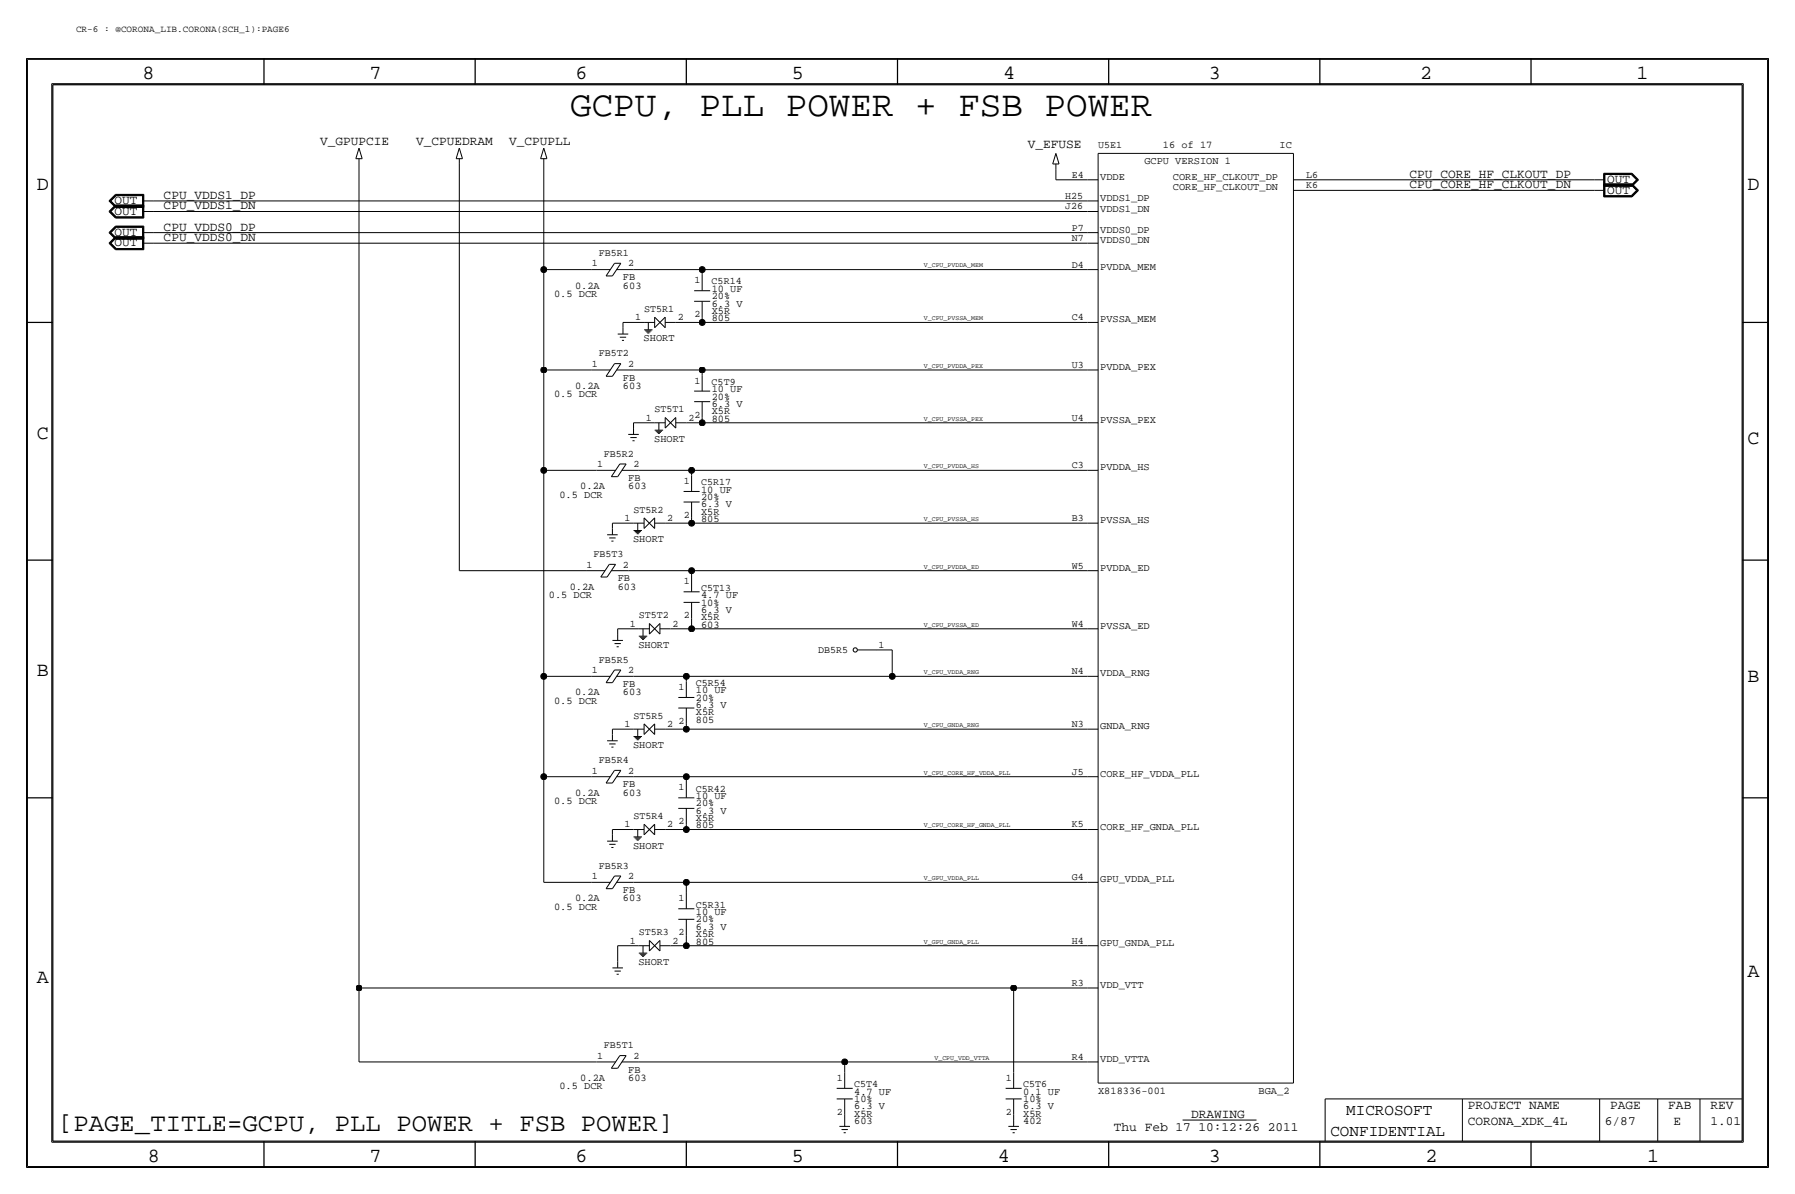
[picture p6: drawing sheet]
<svg xmlns="http://www.w3.org/2000/svg" width="432mm" height="287mm" viewBox="0 0 432 287" stroke-linecap="round" stroke-linejoin="round" font-family="sans-serif">
<!-- layer: Nets -->
<g fill="none" stroke="#000" stroke-width=".24">
<path d="M86.4 39.4v198.1zM110.5 39.4v97.8zM130.8 39.4v25.4zM36.8 58.5h224.8zM36.8 55.9h224.8zM36.8 50.9h224.8zM36.8 48.3h224.8zM254 43.2h7.6zM254 40.7v2.5zM313.7 43.2h69.8zM313.7 45.8h69.8zM130.8 64.8h11.4z"/>
<path d="M130.8 64.8v24.2zM149.9 77.5v1.3zM149.9 77.5h5zM152.4 64.8h16.5zM162.6 77.5h6.3zM168.9 64.8h92.7zM168.9 64.8v1.3zM168.9 76.3v1.2zM168.9 77.5h92.7zM130.8 89h11.4zM130.8 89v24.1zM152.4 89h16.5z"/>
<path d="M168.9 89v1.2zM168.9 89h92.7zM130.8 113.1v49.5zM130.8 113.1h12.7zM152.4 101.7v1.2zM152.4 101.7h5.1zM153.7 113.1h12.7zM165.1 101.7h3.8zM166.4 113.1h95.2zM166.4 113.1v1.3zM168.9 101.7h92.7zM168.9 100.4v1.3z"/>
<path d="M110.5 137.2h30.5zM147.3 125.8h5.1zM147.3 125.8v1.3zM151.1 137.2h15.3zM160 125.8h6.4zM166.4 125.8h95.2zM166.4 124.5v1.3zM166.4 137.2v1.3zM166.4 137.2h95.2zM148.6 151.2v1.3zM148.6 151.2h5.1zM161.3 151.2h5.1z"/>
<path d="M166.4 148.6v2.6zM166.4 151.2h95.2zM210.8 156.3h3.8zM214.6 156.3v6.3zM130.8 162.6h11.4zM130.8 162.6v24.1zM147.3 175.3h5.1zM147.3 175.3v1.3zM152.4 162.6h12.7zM160 175.3h5.1zM165.1 175.3h96.5zM165.1 174v1.3z"/>
<path d="M165.1 162.6h49.5zM165.1 162.6v1.3zM214.6 162.6h47zM130.8 186.7h11.4zM130.8 186.7v25.4zM147.3 199.4h5.1zM147.3 199.4v1.3zM152.4 186.7h12.7zM160 199.4h5.1zM165.1 198.2v1.2zM165.1 199.4h96.5zM165.1 186.7h96.5z"/>
<path d="M165.1 186.7v1.3zM130.8 212.1h11.4zM152.4 212.1h12.7zM165.1 212.1h96.5zM165.1 212.1v2.6zM86.4 237.5h157.4zM86.4 237.5v17.8zM148.6 227.4v3.8zM148.6 227.4h5.1zM161.3 227.4h3.8zM165.1 224.8v2.6zM165.1 227.4h96.5z"/>
<path d="M243.8 237.5h17.8zM243.8 237.5v20.4zM86.4 255.3h57.1zM153.7 255.3h49.5zM203.2 255.3h58.4zM203.2 255.3v2.6zM203.2 268v1.3zM243.8 268v1.3z"/>
</g>
<g fill="#000" stroke="#000" stroke-width=".24">
<circle cx="130.8" cy="64.8" r=".72"/>
<circle cx="168.9" cy="64.8" r=".72"/>
<circle cx="168.9" cy="77.5" r=".72"/>
<circle cx="130.8" cy="89" r=".72"/>
<circle cx="168.9" cy="89" r=".72"/>
<circle cx="130.8" cy="113.1" r=".72"/>
<circle cx="166.4" cy="113.1" r=".72"/>
<circle cx="168.9" cy="101.7" r=".72"/>
<circle cx="166.4" cy="137.2" r=".72"/>
<circle cx="166.4" cy="125.8" r=".72"/>
<circle cx="166.4" cy="151.2" r=".72"/>
<circle cx="130.8" cy="162.6" r=".72"/>
<circle cx="165.1" cy="162.6" r=".72"/>
<circle cx="165.1" cy="175.3" r=".72"/>
<circle cx="214.6" cy="162.6" r=".72"/>
<circle cx="130.8" cy="186.7" r=".72"/>
<circle cx="165.1" cy="199.4" r=".72"/>
<circle cx="165.1" cy="186.7" r=".72"/>
<circle cx="165.1" cy="212.1" r=".72"/>
<circle cx="86.4" cy="237.5" r=".72"/>
<circle cx="165.1" cy="227.4" r=".72"/>
<circle cx="243.8" cy="237.5" r=".72"/>
<circle cx="203.2" cy="255.3" r=".72"/>
</g>
<!-- layer: Components -->
<g fill="none" stroke="#000" stroke-width=".24">
<path d="M85.6 38.2h1.5zM86.4 35.6l-.8 2.6zM86.4 38.2v1.2zM86.4 35.6l.7 2.6zM109.7 38.2h1.6zM110.5 38.2v1.2zM110.5 35.6l.8 2.6zM110.5 35.6l-.8 2.6zM130 38.2h1.6zM130.8 35.6l-.8 2.6zM130.8 38.2v1.2zM130.8 35.6l.8 2.6z"/>
<path d="M253.2 39.4h1.6zM254 36.9l-.8 2.5zM254 39.4v1.3zM254 36.9l.8 2.5zM264.2 36.9h46.9zM264.2 36.9v223.5zM311.1 36.9v223.5zM26.2 58.5l1.6-1.6zM26.2 55.9l1.6-1.5zM26.2 50.9l1.6-1.6zM26.2 48.3l1.6-1.6zM26.2 58.5l1.6 1.5z"/>
<path d="M26.2 55.9l1.6 1.6zM26.2 50.9l1.6 1.5zM26.2 48.3l1.6 1.6zM26.4 58.5l1.4-1.5zM26.4 55.9l1.4-1.4zM26.4 50.9l1.4-1.5zM26.4 48.3l1.4-1.5zM26.4 58.5l1.4 1.4zM26.4 55.9l1.4 1.5zM26.4 50.9l1.4 1.4zM26.4 48.3l1.4 1.5zM26.5 58.5l1.4-1.4z"/>
<path d="M26.5 55.9l1.4-1.3zM26.5 50.9l1.4-1.4zM26.5 48.3l1.4-1.4zM26.5 58.5l1.4 1.3zM26.5 55.9l1.4 1.4zM26.5 50.9l1.4 1.3zM26.5 48.3l1.4 1.4zM26.7 58.5l1.2 1.2zM26.7 55.9l1.2 1.3zM26.7 50.9l1.2 1.2zM26.7 48.3l1.2 1.3zM26.7 58.5l1.2-1.3z"/>
<path d="M26.7 55.9l1.2-1.2zM26.7 50.9l1.2-1.3zM26.7 48.3l1.2-1.3zM27.8 57.5h6.8zM27.8 52.4h6.8zM27.8 49.9h6.8zM27.8 56.9h6.8zM27.8 54.4h6.8zM27.8 49.3h6.8zM27.8 46.7h6.8zM27.8 59.9h6.7zM27.8 57.4h6.7z"/>
<path d="M27.8 52.3h6.7zM27.8 49.8h6.7zM27.8 57h6.7zM27.8 54.5h6.7zM27.8 49.4h6.7zM27.8 46.8h6.7zM27.9 57.1h6.5zM27.9 54.6h6.5zM27.9 49.5h6.5zM27.9 46.9h6.5zM27.9 59.8h6.5zM27.9 57.3h6.5z"/>
<path d="M27.9 52.2h6.5zM27.9 49.7h6.5zM27.9 57.2h6.4zM27.9 59.7h6.4zM27.9 54.7h6.4zM27.9 49.6h6.4zM27.9 52.1h6.4zM27.9 47h6.4zM34.3 58.5h2.5zM34.3 55.9h2.5zM34.3 50.9h2.5zM34.3 48.3h2.5z"/>
<path d="M34.3 57.2v2.5zM34.3 54.7v2.5zM34.3 49.6v2.5zM34.3 47v2.6zM34.4 57.1v2.7zM34.4 54.6v2.7zM34.4 49.5v2.7zM34.4 46.9v2.8zM34.5 57v2.9zM34.5 54.5v2.9zM34.5 49.4v2.9zM34.5 46.8v3z"/>
<path d="M34.6 56.9v3.1zM34.6 54.4v3.1zM34.6 49.3v3.1zM34.6 46.7v3.2zM261.6 55.9h2.6zM261.6 58.5h2.6zM261.6 50.9h2.6zM261.6 48.3h2.6zM261.6 43.2h2.6zM311.2 43.2h2.5zM311.2 45.8h2.5zM383.5 43.2h2.6z"/>
<path d="M383.5 45.8h2.6zM385.8 44.8h6.8zM385.8 41.7v3.1zM385.8 47.3h6.8zM385.8 44.2v3.1zM385.8 41.7h6.8zM385.8 44.2h6.8zM385.9 41.8v2.9zM385.9 44.7h6.6zM385.9 44.3v2.9zM385.9 47.2h6.6zM385.9 41.8h6.6z"/>
<path d="M385.9 44.3h6.6zM386 41.9v2.7zM386 44.6h6.5zM386 44.4v2.7zM386 47.1h6.5zM386 41.9h6.5zM386 44.4h6.5zM386.1 42h6.3zM386.1 42v2.5zM386.1 44.5h6.3zM386.1 44.5v2.5zM386.1 47h6.3z"/>
<path d="M392.4 42l1.3 1.2zM392.4 44.5l1.3 1.3zM392.4 44.5l1.3-1.3zM392.4 47l1.3-1.2zM392.5 44.6l1.4-1.4zM392.5 47.1l1.4-1.3zM392.5 41.9l1.4 1.3zM392.5 44.4l1.4 1.4zM392.5 44.7l1.5-1.5zM392.5 47.2l1.5-1.4zM392.5 41.8l1.5 1.4zM392.5 44.3l1.5 1.5z"/>
<path d="M392.6 41.7l1.6 1.5zM392.6 44.2l1.6 1.6zM392.6 44.8l1.6-1.6zM392.6 47.3l1.6-1.5zM27.8 60h6.8zM142.2 64.8h4.6zM145.8 66.3h1.5zM147.8 63.3h1.6zM147.8 63.3l-2 3zM148.3 64.8h4.1zM149.4 63.3l-2.1 3zM149.9 78.8v1.5z"/>
<path d="M154.9 77.5h2.6zM154.9 79.3h2.1zM155.2 79.6h1.5zM155.4 79.8h1.1zM156 77.5v1.8zM157.5 78.8l2.5-2.5zM157.5 76.3v2.5zM157.5 76.3l2.5 2.5zM160 76.3v2.5zM160 77.5h2.6zM167 69.9h3.8zM167 72.4h3.8z"/>
<path d="M168.9 72.4v3.9zM168.9 66.1v3.8zM261.6 77.5h2.6zM261.6 64.8h2.6zM142.2 89h4.6zM145.8 90.5h1.5zM147.8 87.4h1.6zM147.8 87.4l-2 3.1zM148.3 89h4.1zM148.6 80.3h2.5zM149.1 81.1h1.5zM149.4 87.4l-2.1 3.1z"/>
<path d="M149.6 81.8h.5zM155.7 80.1h.5zM167 94h3.8zM167 96.6h3.8zM168.9 96.6v3.8zM168.9 90.2v3.8zM261.6 89h2.6zM143.5 113.1h4.6zM147.1 114.6h1.5zM149.1 111.6h1.5zM149.1 111.6l-2 3zM149.6 113.1h4.1z"/>
<path d="M150.6 111.6l-2 3zM151.1 104.4h2.6zM151.6 105.2h1.6zM152.1 106h.6zM152.4 102.9v1.5zM157.5 101.7h2.5zM157.5 103.4h2zM157.7 103.7h1.6zM158 103.9h1zM158.2 104.2h.5zM158.5 101.7v1.7zM160 102.9l2.6-2.5z"/>
<path d="M160 100.4v2.5zM160 100.4l2.6 2.5zM162.6 101.7h2.5zM162.6 100.4v2.5zM164.4 118.2h3.9zM166.4 114.4v3.8zM261.6 113.1h2.6zM261.6 101.7h2.6zM141 137.2h4.5zM144.5 138.7h1.5zM146 128.6h2.6zM146.6 129.3h1.5z"/>
<path d="M146.6 135.7h1.5zM146.6 135.7l-2.1 3zM147.1 130.1h.5zM147.1 137.2h4zM147.3 127.1v1.5zM148.1 135.7l-2.1 3zM152.4 125.8h2.5zM152.4 127.6h2zM152.7 127.8h1.5zM152.9 128.1h1zM153.2 128.3h.5zM153.4 125.8v1.8z"/>
<path d="M154.9 127.1l2.6-2.6zM154.9 124.5v2.6zM154.9 124.5l2.6 2.6zM157.5 124.5v2.6zM157.5 125.8h2.5zM164.4 120.7h3.9zM166.4 138.5v3.8zM166.4 120.7v3.8zM261.6 137.2h2.6zM261.6 125.8h2.6zM147.3 154h2.6zM147.8 154.7h1.6z"/>
<path d="M148.3 155.5h.5zM148.6 152.5v1.5zM153.7 151.2h2.5zM153.7 153h2zM153.9 153.2h1.5zM154.2 153.5h1zM154.4 153.7h.5zM154.7 151.2v1.8zM156.2 149.9l2.5 2.6zM156.2 152.5l2.6-2.6zM156.2 149.9v2.6zM158.7 151.2h2.6z"/>
<path d="M158.7 149.9v2.6zM164.4 142.3h3.9zM164.4 144.8h3.9zM166.4 144.8v3.8zM206.3 156.3h4.6zM261.6 151.2h2.6zM142.2 162.6h4.6zM145.8 164.1h1.5zM146 178.1h2.6zM146.6 178.9h1.5zM147.1 179.6h.5zM147.3 176.6v1.5z"/>
<path d="M147.8 161.1h1.6zM147.8 161.1l-2 3zM148.3 162.6h4.1zM149.4 161.1l-2.1 3zM152.4 175.3h2.5zM152.4 177.1h2zM152.7 177.3h1.5zM152.9 177.6h1zM153.2 177.9h.5zM153.4 175.3v1.8zM154.9 176.6l2.6-2.6zM154.9 174v2.6z"/>
<path d="M154.9 174l2.6 2.6zM157.5 174v2.6zM157.5 175.3h2.5zM163.2 167.7h3.8zM163.2 170.2h3.8zM165.1 170.2v3.8zM165.1 163.9v3.8zM261.6 175.3h2.6zM261.6 162.6h2.6zM142.2 186.7h4.6zM145.8 188.3h1.5zM147.8 185.2h1.6z"/>
<path d="M147.8 185.2l-2 3.1zM148.3 186.7h4.1zM149.4 185.2l-2.1 3.1zM152.4 199.4h2.5zM153.4 199.4v1.8zM154.9 198.2v2.5zM154.9 198.2l2.6 2.5zM157.5 198.2v2.5zM157.5 199.4h2.5zM163.2 191.8h3.8zM163.2 194.4h3.8zM165.1 194.4v3.8z"/>
<path d="M165.1 188v3.8zM261.6 199.4h2.6zM261.6 186.7h2.6zM142.2 212.1h4.6zM145.8 213.7h1.5zM146 202.2h2.6zM146.6 203h1.5zM147.1 203.8h.5zM147.3 200.7v1.5zM147.8 210.6h1.6zM147.8 210.6l-2 3.1zM148.3 212.1h4.1z"/>
<path d="M149.4 210.6l-2.1 3.1zM152.4 201.2h2zM152.7 201.5h1.5zM152.9 201.7h1zM153.2 202h.5zM154.9 200.7l2.6-2.5zM163.2 218.5h3.8zM165.1 214.7v3.8zM261.6 212.1h2.6zM147.3 232.7h2.6zM147.8 233.5h1.6zM148.3 234.2h.5z"/>
<path d="M148.6 231.2v1.5zM153.7 227.4h2.5zM153.7 229.2h2zM153.9 229.4h1.5zM154.2 229.7h1zM154.4 229.9h.5zM154.7 227.4v1.8zM156.2 226.1l2.5 2.6zM156.2 228.7l2.6-2.6zM156.2 226.1v2.6zM158.7 227.4h2.6zM158.7 226.1v2.6z"/>
<path d="M163.2 221h3.8zM165.1 221v3.8zM261.6 227.4h2.6zM261.6 237.5h2.6zM143.5 255.3h4.6zM147.1 256.8h1.5zM149.1 253.8h1.5zM149.1 253.8l-2 3zM149.6 255.3h4.1zM150.6 253.8l-2 3zM203.2 257.9v3.8zM243.8 257.9v3.8z"/>
<path d="M261.6 255.3h2.6zM201.3 261.7h3.8zM201.3 264.2h3.8zM201.9 270.8h2.6zM202.4 271.6h1.6zM202.9 272.3h.6zM203.2 269.3v1.5zM203.2 264.2v3.8zM241.9 261.7h3.9zM241.9 264.2h3.9zM242.6 270.8h2.5zM243.1 271.6h1.5z"/>
<path d="M243.6 272.3h.5zM243.8 269.3v1.5zM243.8 264.2v3.8zM264.2 260.4h46.9zM284.5 269.3h17.8z"/>
<circle cx="205.7" cy="156.3" r=".51"/>
</g>
<!-- layer: Page Border and Title Block -->
<g fill="none" stroke="#000" stroke-width=".3">
<path d="M6.3 14v266.7zM6.4 14h419zM63.5 14v6.4zM114.3 14v6.4zM165.1 14v6.4zM215.9 14v6.4zM266.7 14v6.4zM317.5 14v6.4zM368.3 14v6.4zM425.4 14v266.7zM12.7 20.4h406.4zM12.7 20.4v254z"/>
<path d="M419.1 20.4v254zM6.3 77.5h6.4zM419.1 77.5h6.3zM6.3 134.7h6.4zM419.1 134.7h6.3zM6.3 191.8h6.4zM419.1 191.8h6.3zM12.7 274.4h406.4zM63.5 274.4v6.3zM114.3 274.4v6.3zM165.1 274.4v6.3zM215.9 274.4v6.3z"/>
<path d="M266.7 274.4v6.3zM317.5 274.4v6.3zM368.3 274.4v6.3zM6.4 280.7h419z"/>
</g>
<g fill="none" stroke="#000" stroke-width=".24">
<path d="M6.6 14.3h418.6zM6.6 14.3v266.2zM425.2 14.3v266.2zM12.4 20.1v254.5zM12.4 20.1h407zM419.4 20.1v254.5zM12.4 274.6h407zM318.8 264.2v10.2zM318.8 264.2h100.3zM351.8 264.2v10.2zM384.8 264.2v10.2zM398.8 264.2v10.2z"/>
<path d="M408.9 264.2v10.2zM6.6 280.5h418.6z"/>
</g>
<text font-size="8.6" x="137.2" y="28">GCPU, PLL POWER + FSB POWER</text>
<text font-size="6.2" x="14" y="271.8">[PAGE_TITLE=GCPU, PLL POWER + FSB POWER]</text>
<g font-size="4.8">
<text x="34.3" y="19.1">8</text>
<text x="88.9" y="19.1">7</text>
<text x="138.4" y="19.1">6</text>
<text x="190.5" y="19.1">5</text>
<text x="241.3" y="19.1">4</text>
<text x="290.8" y="19.1">3</text>
<text x="341.6" y="19.1">2</text>
<text x="393.7" y="19.1">1</text>
<text x="8.9" y="45.8">D</text>
<text x="420.4" y="45.8">D</text>
<text x="8.9" y="105.5">C</text>
<text x="420.4" y="106.7">C</text>
<text x="8.9" y="162.6">B</text>
<text x="420.4" y="163.9">B</text>
<text x="8.9" y="236.3">A</text>
<text x="420.4" y="235">A</text>
<text x="35.5" y="279.4">8</text>
<text x="88.9" y="279.4">7</text>
<text x="138.4" y="279.4">6</text>
<text x="190.5" y="279.4">5</text>
<text x="240" y="279.4">4</text>
<text x="290.8" y="279.4">3</text>
<text x="342.9" y="279.4">2</text>
<text x="396.2" y="279.4">1</text>
</g>
<g font-size="3.8">
<text x="323.9" y="268">MICROSOFT</text>
<text x="320" y="273.1">CONFIDENTIAL</text>
</g>
<g font-size="3.1">
<text x="77" y="35">V_GPUPCIE</text>
<text x="100.1" y="35">V_CPUEDRAM</text>
<text x="122.5" y="35">V_CPUPLL</text>
<text x="247.2" y="35.6">V_EFUSE</text>
<text x="39.4" y="47.8">CPU_VDDS1_DP</text>
<text x="339.1" y="42.7">CPU_CORE_HF_CLKOUT_DP</text>
<text x="339.1" y="45.3">CPU_CORE_HF_CLKOUT_DN</text>
<text x="386.6" y="44">OUT</text>
<text x="386.6" y="46.5">OUT</text>
<text x="27.5" y="51.6">OUT</text>
<text x="27.5" y="49.1">OUT</text>
<text x="39.4" y="50.3">CPU_VDDS1_DN</text>
<text x="27.5" y="59.2">OUT</text>
<text x="27.5" y="56.7">OUT</text>
<text x="39.4" y="58">CPU_VDDS0_DN</text>
<text x="39.4" y="55.4">CPU_VDDS0_DP</text>
<text x="286.5" y="268.8">DRAWING</text>
<text x="353.1" y="266.8">PROJECT NAME</text>
<text x="387.3" y="266.8">PAGE</text>
<text x="401.3" y="266.8">FAB</text>
<text x="411.5" y="266.8">REV</text>
<text x="268" y="271.8">Thu Feb 17 10:12:26 2011</text>
<text x="353.1" y="270.6">CORONA_XDK_4L</text>
<text x="386.1" y="270.6">6/87</text>
<text x="402.6" y="270.6">E</text>
<text x="411.5" y="270.6">1.01</text>
</g>
<g font-size="2.5">
<text x="279.8" y="35.6">16 of 17</text>
<text x="307.8" y="35.6">IC</text>
<text x="275.3" y="39.4">GCPU VERSION 1</text>
<text x="264.7" y="43.2">VDDE</text>
<text x="282.1" y="43.2">CORE_HF_CLKOUT_DP</text>
<text x="282.1" y="45.8">CORE_HF_CLKOUT_DN</text>
<text x="264.7" y="50.9">VDDS1_DN</text>
<text x="264.7" y="48.3">VDDS1_DP</text>
<text x="264.7" y="55.9">VDDS0_DP</text>
<text x="264.7" y="58.5">VDDS0_DN</text>
<text x="264.7" y="64.8">PVDDA_MEM</text>
<text x="133.3" y="71.4">0.5 DCR</text>
<text x="138.3" y="69.4">0.2A</text>
<text x="149.9" y="69.4">603</text>
<text x="149.9" y="67.4">FB</text>
<text x="171.2" y="70.2">10 UF</text>
<text x="171.2" y="71.9">20%</text>
<text x="171.2" y="73.7">6.3 V</text>
<text x="171.2" y="77.3">805</text>
<text x="171.2" y="75.5">X5R</text>
<text x="264.7" y="77.5">PVSSA_MEM</text>
<text x="154.8" y="82.1">SHORT</text>
<text x="264.7" y="88.9">PVDDA_PEX</text>
<text x="133.3" y="95.6">0.5 DCR</text>
<text x="138.3" y="93.5">0.2A</text>
<text x="149.9" y="93.5">603</text>
<text x="149.9" y="91.5">FB</text>
<text x="171.2" y="94.3">10 UF</text>
<text x="171.2" y="97.8">6.3 V</text>
<text x="171.2" y="96.1">20%</text>
<text x="171.2" y="101.4">805</text>
<text x="171.2" y="99.6">X5R</text>
<text x="264.7" y="101.6">PVSSA_PEX</text>
<text x="157.4" y="106.2">SHORT</text>
<text x="264.7" y="113.1">PVDDA_HS</text>
<text x="134.6" y="119.7">0.5 DCR</text>
<text x="139.6" y="117.6">0.2A</text>
<text x="151.1" y="117.6">603</text>
<text x="151.1" y="115.6">FB</text>
<text x="168.7" y="118.4">10 UF</text>
<text x="168.7" y="122">6.3 V</text>
<text x="168.7" y="120.2">20%</text>
<text x="168.7" y="125.5">805</text>
<text x="168.7" y="123.7">X5R</text>
<text x="264.7" y="125.8">PVSSA_HS</text>
<text x="152.3" y="130.4">SHORT</text>
<text x="264.7" y="137.2">PVDDA_ED</text>
<text x="132" y="143.8">0.5 DCR</text>
<text x="137.1" y="141.8">0.2A</text>
<text x="148.6" y="141.8">603</text>
<text x="148.6" y="139.7">FB</text>
<text x="168.7" y="143.8">4.7 UF</text>
<text x="168.7" y="147.4">6.3 V</text>
<text x="168.7" y="149.2">X5R</text>
<text x="168.7" y="145.6">10%</text>
<text x="153.6" y="155.8">SHORT</text>
<text x="168.7" y="150.9">603</text>
<text x="264.7" y="151.2">PVSSA_ED</text>
<text x="138.3" y="167.2">0.2A</text>
<text x="149.9" y="167.2">603</text>
<text x="149.9" y="165.1">FB</text>
<text x="167.4" y="166.7">10 UF</text>
<text x="264.7" y="162.6">VDDA_RNG</text>
<text x="133.3" y="169.2">0.5 DCR</text>
<text x="167.4" y="170.2">6.3 V</text>
<text x="167.4" y="168.5">20%</text>
<text x="167.4" y="173.8">805</text>
<text x="167.4" y="172">X5R</text>
<text x="152.3" y="179.9">SHORT</text>
<text x="264.7" y="175.3">GNDA_RNG</text>
<text x="138.3" y="191.3">0.2A</text>
<text x="149.9" y="189.3">FB</text>
<text x="149.9" y="191.3">603</text>
<text x="264.7" y="186.7">CORE_HF_VDDA_PLL</text>
<text x="133.3" y="193.3">0.5 DCR</text>
<text x="167.4" y="195.6">6.3 V</text>
<text x="167.4" y="192.1">10 UF</text>
<text x="167.4" y="193.8">20%</text>
<text x="167.4" y="197.4">X5R</text>
<text x="167.4" y="199.2">805</text>
<text x="264.7" y="199.4">CORE_HF_GNDA_PLL</text>
<text x="152.3" y="204">SHORT</text>
<text x="149.9" y="214.7">FB</text>
<text x="264.7" y="212.1">GPU_VDDA_PLL</text>
<text x="133.3" y="218.7">0.5 DCR</text>
<text x="138.3" y="216.7">0.2A</text>
<text x="149.9" y="216.7">603</text>
<text x="167.4" y="221.8">20%</text>
<text x="167.4" y="220">10 UF</text>
<text x="167.4" y="227.1">805</text>
<text x="167.4" y="225.3">X5R</text>
<text x="167.4" y="223.6">6.3 V</text>
<text x="264.7" y="227.4">GPU_GNDA_PLL</text>
<text x="153.6" y="232">SHORT</text>
<text x="264.7" y="237.5">VDD_VTT</text>
<text x="151.1" y="257.9">FB</text>
<text x="264.7" y="255.3">VDD_VTTA</text>
<text x="134.6" y="261.9">0.5 DCR</text>
<text x="139.6" y="259.9">0.2A</text>
<text x="151.1" y="259.9">603</text>
<text x="205.5" y="263.2">4.7 UF</text>
<text x="246.1" y="263.2">0.1 UF</text>
<text x="264.2" y="262.9">X818336-001</text>
<text x="302.8" y="262.9">BGA_2</text>
<text x="205.5" y="265">10%</text>
<text x="205.5" y="268.5">X5R</text>
<text x="205.5" y="266.7">6.3 V</text>
<text x="246.1" y="268.5">X5R</text>
<text x="246.1" y="266.7">6.3 V</text>
<text x="246.1" y="265">10%</text>
<text x="205.5" y="270.3">603</text>
<text x="246.1" y="270.3">402</text>
</g>
<g font-size="2.4">
<text x="264.2" y="35.6">U5E1</text>
<text x="256.2" y="47.8">H25</text>
<text x="257.9" y="42.7">E4</text>
<text x="314.2" y="42.7">L6</text>
<text x="314.2" y="45.3">K6</text>
<text x="256.2" y="50.3">J26</text>
<text x="257.9" y="55.4">P7</text>
<text x="257.9" y="58">N7</text>
<text x="142.4" y="64.1">1</text>
<text x="144" y="61.5">FB5R1</text>
<text x="151.1" y="64.1">2</text>
<text x="257.9" y="64.3">D4</text>
<text x="167" y="68.1">1</text>
<text x="171.2" y="68.4">C5R14</text>
<text x="152.8" y="77">1</text>
<text x="154.9" y="75">ST5R1</text>
<text x="163.1" y="77">2</text>
<text x="167" y="76.3">2</text>
<text x="257.9" y="77">C4</text>
<text x="142.4" y="88.2">1</text>
<text x="144" y="85.6">FB5T2</text>
<text x="151.1" y="88.2">2</text>
<text x="257.9" y="88.4">U3</text>
<text x="167" y="92.3">1</text>
<text x="171.2" y="92.5">C5T9</text>
<text x="155.3" y="101.1">1</text>
<text x="157.5" y="99.1">ST5T1</text>
<text x="165.6" y="101.1">2</text>
<text x="167" y="100.4">2</text>
<text x="257.9" y="101.2">U4</text>
<text x="143.7" y="112.3">1</text>
<text x="145.3" y="109.8">FB5R2</text>
<text x="152.4" y="112.3">2</text>
<text x="257.9" y="112.6">C3</text>
<text x="164.5" y="116.4">1</text>
<text x="168.7" y="116.6">C5R17</text>
<text x="150.3" y="125.3">1</text>
<text x="152.4" y="123.2">ST5R2</text>
<text x="160.5" y="125.3">2</text>
<text x="164.5" y="124.5">2</text>
<text x="257.9" y="125.3">B3</text>
<text x="141.1" y="136.5">1</text>
<text x="142.7" y="133.9">FB5T3</text>
<text x="149.9" y="136.5">2</text>
<text x="257.9" y="136.7">W5</text>
<text x="164.5" y="140.5">1</text>
<text x="168.7" y="142">C5T13</text>
<text x="153.7" y="148.6">ST5T2</text>
<text x="164.5" y="148.6">2</text>
<text x="151.5" y="150.7">1</text>
<text x="161.8" y="150.7">2</text>
<text x="211.3" y="155.8">1</text>
<text x="257.9" y="150.7">W4</text>
<text x="142.4" y="161.9">1</text>
<text x="144" y="159.3">FB5R5</text>
<text x="151.1" y="161.9">2</text>
<text x="196.8" y="157">DB5R5</text>
<text x="163.2" y="165.9">1</text>
<text x="167.4" y="164.9">C5R54</text>
<text x="257.9" y="162.1">N4</text>
<text x="152.4" y="172.8">ST5R5</text>
<text x="150.3" y="174.8">1</text>
<text x="160.5" y="174.8">2</text>
<text x="163.2" y="174">2</text>
<text x="257.9" y="174.8">N3</text>
<text x="142.4" y="186">1</text>
<text x="144" y="183.4">FB5R4</text>
<text x="151.1" y="186">2</text>
<text x="163.2" y="190">1</text>
<text x="167.4" y="190.3">C5R42</text>
<text x="257.9" y="186.2">J5</text>
<text x="152.4" y="196.9">ST5R4</text>
<text x="150.3" y="198.9">1</text>
<text x="160.5" y="198.9">2</text>
<text x="163.2" y="198.2">2</text>
<text x="257.9" y="198.9">K5</text>
<text x="144" y="208.8">FB5R3</text>
<text x="142.4" y="211.4">1</text>
<text x="151.1" y="211.4">2</text>
<text x="257.9" y="211.6">G4</text>
<text x="163.2" y="216.7">1</text>
<text x="167.4" y="218.2">C5R31</text>
<text x="151.5" y="226.9">1</text>
<text x="153.7" y="224.8">ST5R3</text>
<text x="161.8" y="226.9">2</text>
<text x="163.2" y="224.8">2</text>
<text x="257.9" y="226.9">H4</text>
<text x="257.9" y="237">R3</text>
<text x="143.7" y="254.6">1</text>
<text x="145.3" y="252">FB5T1</text>
<text x="152.4" y="254.6">2</text>
<text x="257.9" y="254.8">R4</text>
<text x="201.3" y="259.9">1</text>
<text x="205.5" y="261.4">C5T4</text>
<text x="242" y="259.9">1</text>
<text x="246.1" y="261.4">C5T6</text>
<text x="201.3" y="268">2</text>
<text x="242" y="268">2</text>
</g>
<text font-size="2.3" x="18.3" y="7.7">CR-6 : @CORONA_LIB.CORONA(SCH_1):PAGE6</text>
<g font-size="1.6">
<text x="222.2" y="64.3">V_CPU_PVDDA_MEM</text>
<text x="222.2" y="77">V_CPU_PVSSA_MEM</text>
<text x="222.2" y="88.4">V_CPU_PVDDA_PEX</text>
<text x="222.2" y="101.1">V_CPU_PVSSA_PEX</text>
<text x="222.2" y="112.6">V_CPU_PVDDA_HS</text>
<text x="222.2" y="125.3">V_CPU_PVSSA_HS</text>
<text x="222.2" y="136.7">V_CPU_PVDDA_ED</text>
<text x="222.2" y="150.7">V_CPU_PVSSA_ED</text>
<text x="222.2" y="162.1">V_CPU_VDDA_RNG</text>
<text x="222.2" y="174.8">V_CPU_GNDA_RNG</text>
<text x="222.2" y="186.2">V_CPU_CORE_HF_VDDA_PLL</text>
<text x="222.2" y="198.9">V_CPU_CORE_HF_GNDA_PLL</text>
<text x="222.2" y="211.6">V_GPU_VDDA_PLL</text>
<text x="222.2" y="226.9">V_GPU_GNDA_PLL</text>
<text x="224.8" y="254.8">V_CPU_VDD_VTTA</text>
</g>
</svg>
